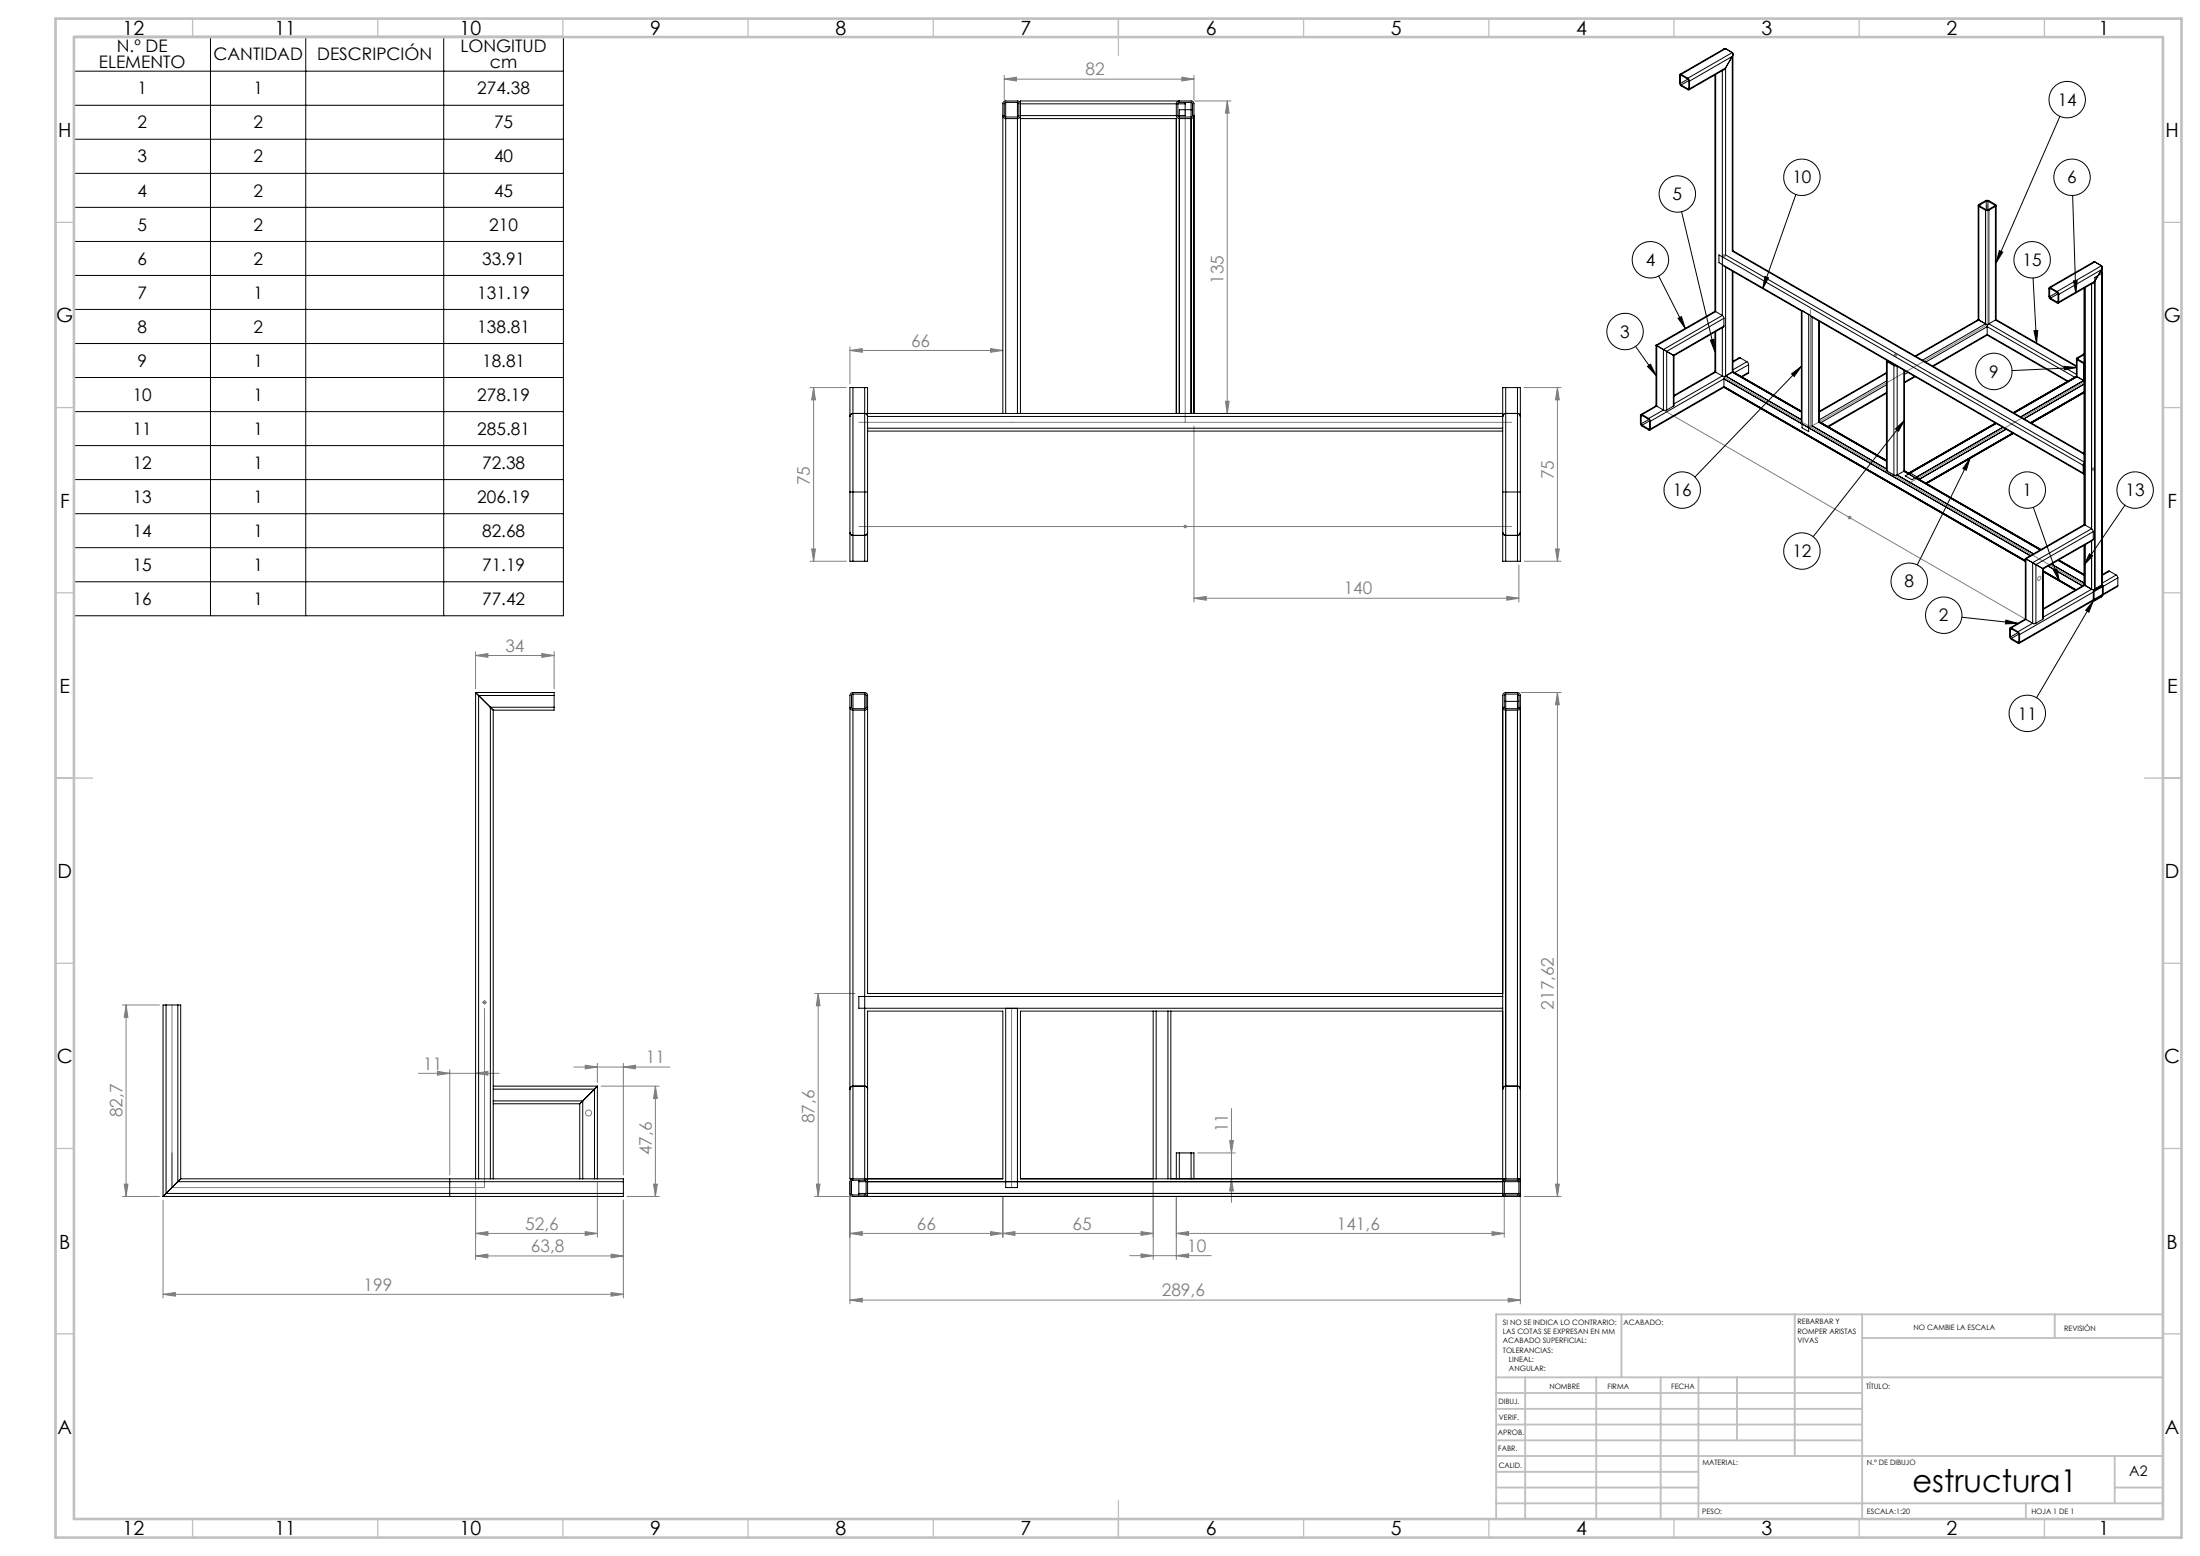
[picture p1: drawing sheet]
<svg xmlns="http://www.w3.org/2000/svg" width="594mm" height="420mm" viewBox="0 0 594 420" stroke-linecap="round" stroke-linejoin="round" font-family="sans-serif">
<g fill="none" stroke="#808080" stroke-width=".27">
<path d="M271.1 21.4l3.3-.6v1.1zM271.1 20.3v6.7M271.1 21.4h51.3M319.1 20.8l3.3 .6-3.3 .5zM320 29.6v84.4M322.4 20.3v6.7M322.6 27.3h9.8M331.4 27.3l.5 3.2h-1zM331.4 27.3v84.3M536.5 55.5v32.1l-47.7 27.6v-31.6M465 69.1h1M465.1 68.7l.7 .7"/>
<path d="M465.5 68.6v1M465.8 68.7l-.7 .7M229.5 94.6l3.3-.5v1zM229.5 93.6v10M229.5 94.6h41.3M267.4 94.1l3.4 .5-3.4 .5zM511.3 95.8h1M511.4 95.5l.7 .7M511.8 95.3v1M512.1 95.5l-.7 .7M563 96.9v6.1l-47.7 27.5M218.7 104.6h9.8"/>
<path d="M219.7 104.6l.5 3.3h-1.1zM219.7 104.6v46.9M231.9 114h176.2M273.1 114h.1M322.4 115v47.5M330.9 108.3h1l-.5 3.3zM411.5 104.6h10M420.5 104.6l.5 3.3h-1zM420.5 104.6v46.9M449.5 110.9l99.8 57.6M465.5 101.8l99.7 57.5M498.9 139.7h1"/>
<path d="M499 139.4l.8 .7M499.4 139.2v1M499.8 139.4l-.8 .7M564.7 126.6h1M564.8 126.3l.7 .7M565.2 126.1v1.1M565.5 126.3l-.7 .7M218.7 151.5h9.8M219.1 148.2h1.1l-.5 3.3zM231.9 142.1h176.2M319.7 141.8l.7 .7M320 141.6v1"/>
<path d="M320.4 141.8l-.7 .7M410.1 152.5v10M411.5 151.5h10M420 148.2h1l-.5 3.3zM550.4 155.7l.3-.1a.61 .61 0 0 1 .3 .7 .61 .61 0 0 1-.6 .4l-.2-.4zM128.4 176.9l3.3-.5v1zM128.4 175.9v10M128.4 176.9h21.2M146.3 176.4l3.3 .5-3.3 .5zM149.6 175.9v10M322.4 161.5l3.3-.5v1zM322.4 161.5h87.7"/>
<path d="M406.8 161l3.3 .5-3.3 .5zM410.7 186.9h10.8M420.5 186.9l.5 3.3h-1zM420.5 186.9v136.1M33.1 271.3h9.9M34 271.3l.5 3.3h-1zM34 271.3v51.7M46.4 271.3v49.3h84.4v-48.4M130.3 270.6h1M130.5 270.2l.7 .7M130.8 270.1v1M131.2 270.2l-.7 .7"/>
<path d="M219.9 268.2h11M220.9 268.2l.5 3.3h-1zM220.9 268.2v54.8M273.1 272.2v48.4M113 289.7h21.8M118.1 289.2l3.3 .5-3.3 .5zM121.4 288.7v28.5M128.4 289.7l3.3-.5v1zM154.9 288h25.9M158 287.5l3.3 .5-3.3 .5zM161.3 287v5.2M162.3 293.2h15.7"/>
<path d="M168.3 288l3.3-.5v1zM168.3 287v30.2M177 293.2l.5 3.3h-1zM177 293.2v29.8M332.5 299.2v25.3M33.5 319.6h1l-.5 3.4zM128.4 319.2v20.8M161.3 319.2v14.8M176.5 319.6h1l-.5 3.4zM220.4 319.6h1l-.5 3.4zM229.5 319.2v32.7M311.4 319.2v20.8"/>
<path d="M323.4 311.2h10.1M332 307.9h1l-.5 3.3zM332.5 318.2l.5 3.3h-1zM406.2 319.2v14.8M410.5 319.2v32.7M420 319.6h1l-.5 3.4zM33.1 323h9.9M44 323.9v26.5M128.4 339l3.3-.5v1zM128.4 339h39.9M128.4 332.9l3.3-.5v1.1zM128.4 332.9h32.9"/>
<path d="M158 332.4l3.3 .5-3.3 .6zM165 338.5l3.3 .5-3.3 .5zM168.3 323.9v26.5M169.3 323h8.7M219.9 323h9.4M229.5 332.9l3.3-.5v1.1zM229.5 332.9h81.9M267.4 332.4l3.4 .5-3.4 .6zM270.8 332.9l3.2-.5v1.1zM270.8 323.2v10.8M305 338.9h22M308.1 338.4l3.3 .5-3.3 .6z"/>
<path d="M308.1 332.4l3.3 .5-3.3 .6zM317.6 338.9l3.3-.5v1.1zM317.6 332.9l3.3-.5v1.1zM317.6 332.9h88.6M317.6 323.2v16.8M402.8 332.4l3.4 .5-3.4 .6zM411.5 323h10M44 349.4l3.3-.5v1zM44 349.4h124.3M165 348.9l3.3 .5-3.3 .5zM229.5 350.9l3.3-.5v1.1zM229.5 350.9h181"/>
<path d="M407.2 350.4l3.3 .5-3.3 .6z"/>
<circle cx="158.9" cy="300.4" r=".81"/>
</g>
<g fill="none" stroke="#000" stroke-width=".27">
<path d="M19.9 9.8h132.2v156.4h-132.2zM19.9 19.2h132.2M56.8 9.8v156.4M82.5 9.8v156.4M119.8 9.8v156.4M19.9 28.4h132.2M19.9 37.6h132.2M556.2 31.4l-17.2 39.5M19.9 46.8h132.2M19.9 56h132.2M454 57.1l9 37.8M484.9 52.5l-9 25.4"/>
<path d="M559.6 52.8l.9 26.3M19.9 65.2h132.2M19.9 74.3h132.2M447.9 74.5l7.1 14.1M476.5 74.6l1 .4-1.6 2.9zM539.8 67.6l.9 .5-1.7 2.8zM548.9 75l1 17.6M559.9 75.8h.9l-.3 3.3zM19.9 83.5h132.2M19.9 92.7h132.2M441.6 93.5l5.5 7.8M444.8 98.9l.8-.6 1.5 3z"/>
<path d="M453.1 85.9l.9-.4 1 3.1zM461.8 91.8l1-.2 .2 3.3zM486.4 98.9l-28.8 29.8M549.2 89.3l1-.1-.3 3.4zM557.3 98.9l3.3 .3-3.2 .7zM560.6 99.2l-17.4 .8M19.9 101.9h132.2M19.9 111.1h132.2M483.7 100.9l2.7-2-2 2.7zM511.8 115.8l2.4-2.3-1.6 2.9zM514.2 113.5l-24.7 31.4M19.9 120.3h132.2"/>
<path d="M19.9 129.5h132.2M19.9 138.7h132.2M531.9 123.8l-14.2 28.7M531.9 123.8l-1 3.1-.9-.4zM549 136.9l7 19.9M573.7 136.4l-10.9 16.1M19.9 147.8h132.2M19.9 157h132.2M554.4 153.9l1-.4 .6 3.3zM564.2 149.5l.8 .5-2.2 2.5zM529.7 166.6l15.1 1.7M541.6 167.4l3.2 .9-3.3 .1z"/>
<path d="M565.2 162.2l-15.3 26.1M565.2 162.2l-1.2 3.1-.9-.6z"/>
<circle cx="558.1" cy="26.9" r="4.9"/>
<circle cx="452.9" cy="52.4" r="4.9"/>
<circle cx="486.5" cy="47.9" r="4.9"/>
<circle cx="559.4" cy="47.8" r="4.9"/>
<circle cx="445.6" cy="70.1" r="4.9"/>
<circle cx="548.7" cy="70.1" r="4.9"/>
<circle cx="438.8" cy="89.5" r="4.9"/>
<circle cx="538.3" cy="100.3" r="4.9"/>
<circle cx="454.2" cy="132.3" r="4.9"/>
<circle cx="547.4" cy="132.3" r="4.9"/>
<circle cx="576.5" cy="132.3" r="4.9"/>
<circle cx="486.5" cy="148.8" r="4.9"/>
<circle cx="515.5" cy="156.9" r="4.9"/>
<circle cx="524.8" cy="166.1" r="4.9"/>
<circle cx="547.4" cy="192.6" r="4.9"/>
</g>
<g fill="none" stroke="#c0c0c0" stroke-width=".35">
<path d="M52 5v5M102 5v5M152 5v5M202 5v5M252 5v5M302 5v10M352 5v5M402 5v5M452 5v5M502 5v5M552 5v5M15 60h5"/>
<path d="M584 60h5M15 110h5M584 110h5M15 160h5M584 160h5M15 210h10M579 210h10M15 260h5M584 260h5M15 310h5M584 310h5M15 360h5"/>
<path d="M584 360h5M52 410v5M102 410v5M152 410v5M202 410v5M252 410v5M302 405v10M352 410v5M402 410v5M452 410v5M502 410v5M552 410v5"/>
</g>
<g fill="none" stroke="#c0c0c0" stroke-width=".5">
<path d="M437.8 354.8v17M484.6 354.8v38.2M502.8 354.8v55.2M554.8 354.8v6.4M584 354.8h-180v55.2M404 371.8h180M404 376h98.8M411.8 371.8v38.2M431 371.8v38.2M448.4 371.8v38.2M458.6 371.8v38.2M469 371.8v17"/>
<path d="M502.8 361.2h81.2M404 388.8h98.8M404 384.5h98.8M404 380.3h98.8M404 397.3h54.6M404 393h180M571 393v12.8M404 405.8h180M404 401.5h54.6M547 405.8v4.2M571 401.5h13"/>
</g>
<path d="M15 5h574v410h-574zM20 10h564v400h-564z" fill="none" stroke="#c0c0c0" stroke-width=".7"/>
<g fill="#808080">
<path d="M158 332.4l3.3 .5-3.3 .6zM128.4 332.9l3.3-.5v1.1zM146.3 176.4l3.3 .5-3.3 .5zM128.4 176.9l3.3-.5v1zM168.3 288l3.3-.5v1zM158 287.5l3.3 .5-3.3 .5zM319.1 20.8l3.3 .6-3.3 .5zM271.1 21.4l3.3-.6v1.1z"/>
<path d="M229.5 350.9l3.3-.5v1.1zM407.2 350.4l3.3 .5-3.3 .6zM229.5 332.9l3.3-.5v1.1zM267.4 332.4l3.4 .5-3.4 .6zM270.8 332.9l3.2-.5v1.1zM308.1 332.4l3.3 .5-3.3 .6zM44 349.4l3.3-.5v1zM165 348.9l3.3 .5-3.3 .5zM128.4 339l3.3-.5v1zM165 338.5l3.3 .5-3.3 .5zM118.1 289.2l3.3 .5-3.3 .5zM128.4 289.7l3.3-.5v1zM229.5 94.6l3.3-.5v1zM267.4 94.1l3.4 .5-3.4 .5z"/>
<path d="M420 319.6h1l-.5 3.4zM420.5 186.9l.5 3.3h-1zM220.4 319.6h1l-.5 3.4zM220.9 268.2l.5 3.3h-1zM176.5 319.6h1l-.5 3.4zM177 293.2l.5 3.3h-1zM420 148.2h1l-.5 3.3zM420.5 104.6l.5 3.3h-1z"/>
<path d="M332.5 318.2l.5 3.3h-1zM332 307.9h1l-.5 3.3z"/>
<path d="M34 271.3l.5 3.3h-1zM33.5 319.6h1l-.5 3.4zM219.7 104.6l.5 3.3h-1.1zM219.1 148.2h1.1l-.5 3.3z"/>
<path d="M331.4 27.3l.5 3.2h-1zM330.9 108.3h1l-.5 3.3z"/>
<path d="M317.6 332.9l3.3-.5v1.1zM402.8 332.4l3.4 .5-3.4 .6zM322.4 161.5l3.3-.5v1zM406.8 161l3.3 .5-3.3 .5z"/>
<path d="M308.1 338.4l3.3 .5-3.3 .6zM317.6 338.9l3.3-.5v1.1z"/>
</g>
<path d="M539.8 67.6l.9 .5-1.7 2.8zM559.9 75.8h.9l-.3 3.3zM549.2 89.3l1-.1-.3 3.4zM557.3 98.9l3.3 .3-3.2 .7zM564.2 149.5l.8 .5-2.2 2.5zM565.2 162.2l-1.2 3.1-.9-.6zM554.4 153.9l1-.4 .6 3.3zM541.6 167.4l3.2 .9-3.3 .1zM531.9 123.8l-1 3.1-.9-.4zM511.8 115.8l2.4-2.3-1.6 2.9zM483.7 100.9l2.7-2-2 2.7zM444.8 98.9l.8-.6 1.5 3zM461.8 91.8l1-.2 .2 3.3zM453.1 85.9l.9-.4 1 3.1zM476.5 74.6l1 .4-1.6 2.9z" fill="#000"/>
<g fill="none" stroke="#000" stroke-width=".27">
<path d="M465 19.1v66M465.9 18.3l-.4 .5-9.5 5.5M465.9 13.1l-.4 .1-11.9 6.9M465.9 18.3l-9.7 5.7M465.9 13.1l-12 7M465.9 13.1l1.8 1.1M465.9 18.3v50.5l96.9 55.9M467.7 14.2l.2 .2-.2 .8M467.7 15.2l-11.5 6.7M467.7 14.2l-12 6.9M467.7 15.2l-1.8 3.1M467.7 15.2v52.6l95.1 54.8"/>
<path d="M467.9 14.6v53.1l94.9 54.7M270.8 31.2l.1 .5 .6 .3M271.5 27.6l-.4 .4v3.3l.4 .3M271.5 27.6v4M271.5 32v79.6M271.5 32h3.2M271.5 27.6h3.2M271.5 31.6h3.2M274.7 27.6l.4 .4v3.3l-.4 .3M274.7 27.6v4M274.7 32v79.6M275.5 28v-.7h46.2l.6 .4 .1 83.9"/>
<path d="M275.5 28l-.3-.6-.4-.1h-3.4l-.6 .6v83.7M275.5 31.2l-.3 .6-.5 .2M275.5 31.2v.8M275.5 32h42.1v79.6M275.5 28v3.2M275.5 32v79.6M275.5 28h42.1M275.5 31.2h42.1M317.6 31.2l.3 .6 .5 .2M317.6 28v3.2M318 31.2l.4 .4M318 28v3.2"/>
<path d="M318 28h2M318.4 27.3l-.5 .1-.3 .6M318.4 32v79.6M318.4 32h3.2M318.4 31.6h3.2M320 27.6v.4M320 28v3.2h-2M321.6 27.6h-3.3l-.3 .4M321.6 27.6l.4 .4v3.3l-.4 .3M321.6 27.6v4M321.6 32v79.6M322 29.6h-3.6v2"/>
<path d="M322.4 31.2l-.2 .5-.6 .3M453.7 22.5l.2 .4M453.7 20.5v2M453.9 20.1l-.4 .1 .1 2.7 2.2 1.4h.3l.1-.3M453.9 20.3l-.2 .2M453.9 20.1l1.8 1M453.9 20.3l1.8 1.1M453.9 22.9l1.8 1.1M455.7 21.1l.5 .8M455.7 21.4l.3 .3M455.7 21.4l-2 1.1M456 23.8l-.3 .2"/>
<path d="M456 21.7v2.1M456 21.7l-2.1 1.2M456.2 21.9v2.1M463 20.2v63.8M463.2 20.1v64M534.1 55.5v30.8M534.3 55.7l-.2-.2 .2-.3 2.1-1.1 .6 .1 1.8 1 .2 .2-.2 .3M534.3 55.7l1.8 1M534.3 55.7v30.7M534.5 55.3v.3M534.5 55.6l1.8 1M536.1 56.7h.9"/>
<path d="M536.1 56.7v30.7M536.3 54.3h.5M536.3 56.6h.5M536.3 54.3l-1.8 1M536.3 54.3v2.3M536.8 54.3l1.8 1M536.8 54.3v2.3M537 56.7v30.7M538.6 55.3v.3M538.6 55.6l-1.8 1M538.8 55.7l-1.8 1M538.8 55.7v30.7"/>
<path d="M539 55.5v30.8M465.5 71.9l20.9 12v29.9M465.9 72.2v29.3M467.7 73.2v27.3M467.9 73.3v27l-.2 .2M553.4 78v2.1M553.6 77.6h-.3l-.1 .2v2.5l.3 .4 1.9 1.1h.3l.2-.3M553.6 77.9l-.2 .1M553.6 77.6l1.8 1.1M553.6 77.9l1.8 1M555.4 78.7l.5 .8M555.4 78.9l.3 .4"/>
<path d="M555.4 78.9l-2 1.2M555.7 79.3v2.1M555.7 79.3l-2.1 1.2M555.9 79.5v2M562.8 77.8v63.8M562.9 77.7v64M564.7 76.6v66.1M565.6 75.9l-.4 .5-9.5 5.4M565.6 70.7h-.4l-11.9 6.9M565.6 75.9l-9.7 5.6M565.6 70.7l-12 6.9M565.6 70.7l1.8 1"/>
<path d="M567.4 71.7l.2 .3-.2 .8M567.4 72.8l-11.5 6.7M567.4 71.7l-12 7M567.4 72.8l-1.8 3.1M567.4 72.8v85.2M567.6 72.2v85.5l-.2 .3M567.6 73.6l-2 1.3v84.1M447.1 93.2l.2 .1M447.1 93.2v16.2l.2 .2M447.3 93.3l1.8 1.1M447.3 93.3v16.3M449.1 94.4l.9 .4"/>
<path d="M449.1 94.4v16.3M450 94.8l1.8 1.1M450 94.8v15.9M451.8 95.9l.2 .1M451.8 95.9v13.7M452 96v13.5l-.2 .1M463 89.6v10.6l.2 .3M463.2 84.1h-.3l-15.8 9.1M463.2 84.1l-15.9 9.2M463.2 84.1l1.8 1M463.2 89.5v11M465 85.1l.5 .8"/>
<path d="M465 85.1l-15.9 9.3M465 88.5v13M465.5 88l-.1 .2-13.4 7.8M465.5 85.9v2.1M465.5 85.9l-15.5 8.9M465.5 88l-13.7 7.9M469.9 96.6h-.4l-1.6 .9M469.9 96.6l1.8 1M469.9 96.6l-2 1.1M471.7 97.6l.4 .8M471.7 97.6l-3.8 2.2M472.1 98.4v2.1"/>
<path d="M472.1 98.4l-3.8 2.2M486.6 83.9h.1M486.6 83.9v31.6l1.8 1v-31.6M486.6 83.9l1.8 1M488.4 84.9h.1M488.8 85.4l73.8 42.6M489.3 85.6v29.4l20 11.6M491 86.7v27.2l18.3 10.6M491.2 86.8v27l18.1 10.5M509.3 97.4v29.5l.3 .3M509.4 97.2l.2 .4M509.6 97.6l1.8 1.1"/>
<path d="M509.6 97.6v29.6M509.7 97.4l.1 .1M509.8 97.5l1.8 1M509.8 97.5h.1M511.4 98.7l.6 .1M511.4 98.7v29.5M511.6 98.5l.1 .1M511.6 98.5h.1M512.2 98.9v29.3M514 99.9v27.3M534.1 86.3l.2 .1M534.1 86.3l-17 9.8"/>
<path d="M534.3 86.4l1.8 1M534.3 86.4l-17 9.8M536.1 87.4l.6 .4zM536.1 87.4l-17 9.8M536.5 90.3l.1 .2 21.6 12.5M536.5 88.2v2.1M536.5 88.2l-16.5 9.5M536.5 90.3l-14.7 8.5M536.5 88.2l23.7 13.6M536.5 90.3l21.9 12.6M536.6 90.4l-14.6 8.5M537 87.4l-.5 .8"/>
<path d="M537 87.4l23.6 13.7M538.8 86.4l.3-.1 21.5 12.5M538.8 86.4l-1.8 1M538.8 86.4l21.8 12.6M553.4 80.1l.2 .4M553.6 80.5l1.8 1M555.7 81.4l-.3 .1M560.6 96.9v4.7M560.8 97.1l1.8 1.1M560.8 97.1v4.6M561 96.7v.3M561 97l1.8 .9"/>
<path d="M562.6 98.2h.2M562.6 98.2v4.5M562.8 95.5l-2.1 1.2 .1 .4M562.8 95.7l-1.8 1M230.3 104.6h-.8v46.9h.8M230.3 104.6v46.9M230.3 104.6h3.2M233.5 104.6h.7v7M233.5 111.6l.6 .3 .1 .5M233.5 104.6v46.9M234.2 112.4v39.1h-.7M234.2 116.4h171.5"/>
<path d="M234.2 112.4h171.5M234.2 115.6h171.5M405.7 112.4v39.1h.8M405.7 111.6h-175.4l-.5 .2-.3 .6M405.7 112.4l.2-.5 .6-.3h3.4l.4 .3 .2 .5M405.7 111.6v.8M406.5 104.6h-.8v7M406.5 104.6v46.9M406.5 104.6h3.2M409.7 104.6h.8v7.8M409.7 104.6v46.9M410.5 112.4v39.1h-.8"/>
<path d="M443.1 114.4l.3 .4M443.1 112.3v2.1M443.4 111.9l-.3-.1-.2 .3 .2 2.6 2.1 1.4 .4-.1v-.2M443.4 112.2l-.3 .1M443.4 111.9l1.8 1M443.4 112.2l1.8 1M443.4 114.8l1.8 1M445.2 112.9l.4 .8M445.2 113.2l.2 .4M445.2 113.2l-2.1 1.2M445.4 115.7l-.2 .1M445.4 113.6v2.1"/>
<path d="M445.4 113.6l-2 1.2M445.6 113.7v2.1M447.2 109.5l-4.1 2.4M447.3 109.6l1.8 1.1M447.3 109.6l-3.9 2.3M449.1 110.7h.9M449.1 110.7l-3.9 2.2M451.8 109.6l-1.8 1.1M463.1 100.3l-11.1 6.4M463.2 100.5l1.8 1M463.2 100.5l-11.2 6.4M465 101.5h.9"/>
<path d="M465 101.5l-13 7.5M465.5 104.3l.1 .3 81.2 46.9-81.3-47-20 11.6M465.5 102.3v2M465.5 102.3l-19.9 11.4M465.5 104.3l-19.9 11.5M465.5 102.3l82.6 47.7M465.5 104.3l81.3 47M465.9 101.5l-.4 .8M465.9 101.5l20.5 11.8M467.7 100.5l-1.8 1M467.7 100.5l18.7 10.7M467.9 100.3l18.5 10.7"/>
<path d="M468 100.4l-.3 .1M472.1 100.5l-.1 .3-1.7 1M472.1 100.5l-2 1.2M509.3 102.9l-18.1 10.4M509.3 106.2l-15.6 9M509.3 100.6l-18.1 10.4M509.3 103.9l-17.6 10.2M509.3 106l-15.8 9.1M509.3 100.8l-18.1 10.4M514.2 100v27l-.2 .2M515.1 100.6l-.9 .5M516.9 101.6l-2.7 1.5"/>
<path d="M517.1 101.7l-2.9 1.6M538.8 114.2l-23.5 13.5-1.1-.6M538.9 114.3l-24.5 14.2 1.8 1 24.5-14.2M541.6 115.9l-23.4 13.5M543.4 116.9l-23.4 13.5M543.6 117l-23.4 13.5M560.6 101.6l.2 .1M560.6 101.6l-17 9.8M560.8 101.7l1.8 1M560.8 101.7l-17 9.8M562.6 102.7l.2 .1M562.6 102.7l-17 9.8"/>
<path d="M562.8 106l-14.3 8.2M562.8 103.7l-16.3 9.3M562.8 105.7l-14.5 8.4M229.5 132.8h4.7M405.7 132.8h4.8M509.6 127.2l1.8 1M511.4 128.2h.8M512.2 128.2l36.8 21.3M514 127.2l-1.8 1M514 127.2l36.8 21.2M515.4 127.7l2.2 1 .4 .5M517.7 129.1l33.3 19.2"/>
<path d="M562.5 127.7l.3 .3M562.5 125.6v2.1M562.5 125.6l-98.4-56.8v2.1l98.4 56.8M562.7 127.5l.1 .2M562.7 127.5l.1 .1M562.7 125.5h.1M562.8 125l-.3 .6M562.8 125.3l-.1 .2M229.5 143.7l.3 .6 .5 .2h3.4l.4-.3 .1-.5M230.3 151.5h3.2M405.7 143.7l.3 .6 .5 .2h3.4l.4-.3 .2-.5M406.5 151.5h3.2"/>
<path d="M546.8 150.8l.2 .1M546.8 150.8v16.2l.2 .2M547 150.9l1.8 1M547 150.9v16.3M548.8 151.9l.9 .5M548.8 151.9v16.3M549.7 152.4l1.8 1M549.7 152.4v15.8M551.5 153.4l.2 .1M551.5 153.4v13.8M551.7 153.5v13.4l-.2 .3M551.7 154.3l8.6 5"/>
<path d="M551.7 154.1l8.8 5.1M553 152.8l9.3 5.4M553.9 152.3l8.9 5.1M555.7 151.3l7.1 4M555.9 151.1l6.9 4M562.8 157.6l-.3 .4M562.8 147.2v10.7l.1 .1M562.8 157.9l-11.1 6.4M562.9 141.7l-.3-.1-15.8 9.2M562.9 158l1.8 1M562.9 141.7l-15.9 9.2M562.9 141.7l1.8 1"/>
<path d="M562.9 158l-11.2 6.5M562.9 147.1v10.9M564.7 159h.9M564.7 142.7l.5 .8M564.7 142.7l-15.9 9.2M564.7 159l-13 7.6M564.7 146v13M565.2 145.6l-.2 .3-13.3 7.6M565.2 143.5l-15.5 8.9M565.2 143.5v2.1M565.2 145.6l-13.7 7.8M567.4 158l.5 .2-.1 2.5-.4 .4-2 1.1-.2-.2v-2.4l.4-.6"/>
<path d="M567.4 158l-1.8 1M567.6 157.9l.1 .1M569.6 154.2l-.3-.1-1.7 1M569.6 154.2l1.8 1M569.6 154.2l-2 1.1M571.4 155.2l.4 .8M571.4 155.2l-3.8 2.2M571.8 158.1l-.1 .2-3.9 2.3M571.8 156l-26.5 15.3M571.8 158.1l-26.5 15.3M571.8 156v2.1M542.8 171.9l.3 .4"/>
<path d="M542.8 169.9v2M543.1 169.5l-.3-.1-.2 .2 .1 2.6 2.3 1.5 .3-.3M543.1 169.7l-.3 .2M543.1 169.5l1.8 1M543.1 169.7l1.8 1.1M543.1 172.3l1.8 1.1M544.9 170.5l.4 .8M544.9 170.8l.2 .4M544.9 170.8l-2.1 1.1M545.1 173.2l-.2 .2M545.1 171.2v2M545.1 171.2l-2 1.1"/>
<path d="M545.3 171.3v2.1M546.9 167.1l-4.2 2.4M547 167.2l1.8 1M547 167.2l-3.9 2.3M548.8 168.2h.9M548.8 168.2l-3.9 2.3M551.5 167.2l-1.8 1M565.3 162.2l-20.1 11.5M565.6 161.9h.1M567.4 160.8h.1M567.4 160.8l.3-.3-.1-2.3-2.2 1.4v2.3h.2M567.4 160.8l-1.8 1.1"/>
<path d="M128.4 186.9h21.2v.8M128.4 186.9l.8 .8M128.4 186.9v131.3M129.2 187.7h20.4M129.2 187.7l3.2 3.2M129.2 187.7v130.5M132.4 190.9l.8 .8M132.4 190.9h17.2M132.4 190.9v127.3M133.2 191.7v101.5M149.6 190.9v.8h-16.4M149.6 187.7v3.2"/>
<path d="M229.5 190.9l.3 .6 .5 .2M230.3 187.3l-.4 .3v3.4l.4 .3M230.3 191.7h3.2M230.3 191.3h3.2M230.3 187.3h3.2M230.3 187.3v4M230.3 191.7v126.5M233.5 187.3l.4 .4v3.3l-.4 .3M233.5 187.3v4M233.5 191.7v126.5M234.2 190.9l-.1 .5-.6 .3M405.7 190.9l.3 .6 .5 .2"/>
<path d="M406.2 189.3h3.9M406.5 187.3l-.3 .3v3.4l.3 .3M406.5 191.7h3.2M406.5 191.3h3.2M406.5 187.3h3.2M406.5 187.3v4M406.5 191.7v126.5M409.7 187.3l.4 .4v3.3l-.4 .3M409.7 187.3v4M409.7 191.7v126.5M410.5 190.9l-.2 .5-.6 .3M44.8 271.3h-.8v51.7"/>
<path d="M44.8 271.3v50.8M44.8 271.3h3.2M48 271.3h.8v46.9M48 271.3v47.7M234.2 272.9h36.6v45.3h-36.6zM271.5 272.2v48.4h3.2v-48.4M311.4 272.9h.8M311.4 272.9h-35.9v45.3h35.9M311.4 272.9v45.3M312.2 272.9v45.3M312.2 272.9h3.1M315.3 272.9h.8"/>
<path d="M315.3 272.9v45.3M316.1 272.9v45.3M316.1 272.9h89.6M405.7 268.2h-171.5v-80.6l-.1-.4-.6-.3-3.5 .1-.4 .3-.1 .4v130.5h.8M405.7 268.2v-80.5l.3-.6 .5-.2h3.2l.6 .3 .2 .4v130.6M405.7 272.2v.7M405.7 268.2v.8M405.7 269v3.2M405.7 272.9v45.3M405.7 269h-173.8v3.2h173.8M133.2 297.2v.7M133.2 293.2v.8"/>
<path d="M133.2 293.2h28.1M133.2 294v3.2M133.2 297.9v20.3M133.2 297.9h23.3M133.2 297.2h24.1M133.2 294h27.3M156.5 297.9v20.3M157.3 297.2l-.8 .7M157.3 297.2v21M160.5 294l-3.2 3.2M160.5 294v24.2M161.3 293.2l-.8 .8"/>
<path d="M161.3 293.2v25M229.5 294l.1-.5 .6-.3h3.4l.5 .3 .1 .5M405.7 294l.2-.5 .5-.3h3.4l.6 .3 .1 .5M48 319h120.3M48 319l-3.2 3.1M48.8 318.2l-.8 .8M48.8 318.2h79.6M121.4 318.2v4.8M128.4 318.2h.8M129.2 318.2h3.2M132.4 318.2h.8M133.2 318.2h23.3"/>
<path d="M156.5 318.2h.8M157.3 318.2h3.2M160.5 318.2h.8M161.3 318.2h7v.8M168.3 319v3.1M230.3 318.2l-.5 .2-.3 .6v3.3a.73 .73 0 0 0 .8 .7h180.2v-.9M230.3 318.2h3.2M231.9 318.6v.4M231.9 319h2M231.9 319v3.1M233.5 318.2l.6 .3 .1 .5M233.5 318.2h.7"/>
<path d="M233.9 319l-.4-.4-3.5 .1-.1 3.6 .4 .3h3.2l.4-.5M233.9 319v3.1M234.2 318.2v.8M234.2 319v3.1M234.2 319h171.5M311.4 318.2h.8M312.2 318.2h3.1M315.3 318.2h.8M316.1 318.2h89.6M318.4 311.2h-.8v7M318.4 311.2v7M318.4 311.2h3.2"/>
<path d="M321.6 311.2h.8v7M321.6 311.2v7M405.7 318.2v.8M405.7 318.2h.8M405.7 319v3.1M406.2 319l.3-.4h3.3l.3 .4M406.2 319v3.1M406.2 319h3.9M406.5 318.2l-.5 .2-.3 .6M406.5 318.2h3.2M409.7 318.2l.6 .3 .2 .5M409.7 318.2h.8"/>
<path d="M410.1 319v3.1M410.5 318.2v.8M410.5 319v3.1M44.8 322.1l-.8 .9M44.8 322.1h123.5M168.3 322.1v.9h-124.3M231.9 322.1v.5M231.9 322.1h2M234.2 322.1l-.1 .6-.6 .3M234.2 322.1v.9M234.2 322.1h171.5M405.7 322.1l.1 .2a.73 .73 0 0 0 .7 .7"/>
<path d="M405.7 322.1v.9M406.2 322.1l.3 .5h3.2l.4-.5M406.2 322.1h3.9M410.5 322.1l-.2 .6-.6 .3"/>
</g>
<text font-size="8.5" x="516.4" y="402.7">estructura1</text>
<g font-size="5.3">
<text x="33.1" y="9.4">12</text>
<text x="74.1" y="9.4">11</text>
<text x="124.1" y="9.4">10</text>
<text x="175.6" y="9.4">9</text>
<text x="225.6" y="9.4">8</text>
<text x="275.6" y="9.4">7</text>
<text x="325.6" y="9.4">6</text>
<text x="375.6" y="9.4">5</text>
<text x="425.6" y="9.4">4</text>
<text x="475.6" y="9.4">3</text>
<text x="525.6" y="9.4">2</text>
<text x="566.6" y="9.4">1</text>
<text x="15.7" y="36.9">H</text>
<text x="584.7" y="36.9">H</text>
<text x="15.2" y="87">G</text>
<text x="584.2" y="87">G</text>
<text x="16.2" y="137">F</text>
<text x="585.2" y="137">F</text>
<text x="16.1" y="187">E</text>
<text x="585.1" y="187">E</text>
<text x="15.5" y="237">D</text>
<text x="584.5" y="237">D</text>
<text x="15.4" y="287">C</text>
<text x="584.4" y="287">C</text>
<text x="16" y="337.1">B</text>
<text x="585" y="337.1">B</text>
<text x="15.5" y="386.9">A</text>
<text x="584.5" y="386.9">A</text>
<text x="33.1" y="414.4">12</text>
<text x="74.1" y="414.4">11</text>
<text x="124.1" y="414.4">10</text>
<text x="175.6" y="414.4">9</text>
<text x="225.6" y="414.4">8</text>
<text x="275.6" y="414.4">7</text>
<text x="325.6" y="414.4">6</text>
<text x="375.6" y="414.4">5</text>
<text x="425.6" y="414.4">4</text>
<text x="475.6" y="414.4">3</text>
<text x="525.6" y="414.4">2</text>
<text x="566.6" y="414.4">1</text>
</g>
<g font-size="4.7">
<text x="31.5" y="13.9">N.º DE</text>
<text x="57.6" y="16.2">CANTIDAD</text>
<text x="85.6" y="16.2">DESCRIPCIÓN</text>
<text x="124.3" y="13.9">LONGITUD</text>
<text x="26.7" y="18.5">ELEMENTO</text>
<text x="132.3" y="18.5">cm</text>
<text x="37.1" y="25.5">1</text>
<text x="68.4" y="25.5">1</text>
<text x="128.9" y="25.5">274.38</text>
<text x="555.6" y="28.6">14</text>
<text x="37.1" y="34.7">2</text>
<text x="68.4" y="34.7">2</text>
<text x="133.4" y="34.7">75</text>
<text x="37.1" y="43.9">3</text>
<text x="68.4" y="43.9">2</text>
<text x="133.4" y="43.9">40</text>
<text x="37.1" y="53">4</text>
<text x="68.4" y="53">2</text>
<text x="133.4" y="53">45</text>
<text x="483.9" y="49.5">10</text>
<text x="558.2" y="49.5">6</text>
<text x="451.6" y="54">5</text>
<text x="37.1" y="62.2">5</text>
<text x="68.4" y="62.2">2</text>
<text x="132.1" y="62.2">210</text>
<text x="37.1" y="71.4">6</text>
<text x="68.4" y="71.4">2</text>
<text x="130.2" y="71.4">33.91</text>
<text x="444.3" y="71.8">4</text>
<text x="546.1" y="71.8">15</text>
<text x="37.1" y="80.6">7</text>
<text x="68.4" y="80.6">1</text>
<text x="128.9" y="80.6">131.19</text>
<text x="37.1" y="89.8">8</text>
<text x="68.4" y="89.8">2</text>
<text x="128.9" y="89.8">138.81</text>
<text x="437.5" y="91.2">3</text>
<text x="37.1" y="99">9</text>
<text x="68.4" y="99">1</text>
<text x="130.2" y="99">18.81</text>
<text x="537.1" y="101.9">9</text>
<text x="35.8" y="108.2">10</text>
<text x="68.4" y="108.2">1</text>
<text x="128.9" y="108.2">278.19</text>
<text x="35.8" y="117.4">11</text>
<text x="68.4" y="117.4">1</text>
<text x="128.9" y="117.4">285.81</text>
<text x="35.8" y="126.6">12</text>
<text x="68.4" y="126.6">1</text>
<text x="130.2" y="126.6">72.38</text>
<text x="35.8" y="135.7">13</text>
<text x="68.4" y="135.7">1</text>
<text x="128.9" y="135.7">206.19</text>
<text x="451.6" y="134">16</text>
<text x="546.1" y="134">1</text>
<text x="573.9" y="134">13</text>
<text x="35.8" y="144.9">14</text>
<text x="68.4" y="144.9">1</text>
<text x="130.2" y="144.9">82.68</text>
<text x="35.8" y="154.1">15</text>
<text x="68.4" y="154.1">1</text>
<text x="130.2" y="154.1">71.19</text>
<text x="483.9" y="150.4">12</text>
<text x="514.2" y="158.6">8</text>
<text x="35.8" y="163.3">16</text>
<text x="68.4" y="163.3">1</text>
<text x="130.2" y="163.3">77.42</text>
<text x="523.5" y="167.7">2</text>
<text x="544.8" y="194.2">11</text>
</g>
<g font-size="4.7" fill="#808080">
<text x="293.1" y="20.3">82</text>
<text x="330.4" y="76.6" transform="rotate(-90 330.4 76.6)">135</text>
<text x="246" y="93.6">66</text>
<text x="218.7" y="131" transform="rotate(-90 218.7 131)">75</text>
<text x="419.5" y="129.4" transform="rotate(-90 419.5 129.4)">75</text>
<text x="362.8" y="160.5">140</text>
<text x="136.4" y="175.9">34</text>
<text x="419.5" y="272.5" transform="rotate(-90 419.5 272.5)">217,62</text>
<text x="174.4" y="287">11</text>
<text x="114.3" y="288.7">11</text>
<text x="33" y="301.6" transform="rotate(-90 33 301.6)">82,7</text>
<text x="219.9" y="303.2" transform="rotate(-90 219.9 303.2)">87,6</text>
<text x="331.5" y="305.7" transform="rotate(-90 331.5 305.7)">11</text>
<text x="176" y="311.9" transform="rotate(-90 176 311.9)">47,6</text>
<text x="141.8" y="331.9">52,6</text>
<text x="247.5" y="331.9">66</text>
<text x="289.6" y="331.9">65</text>
<text x="360.9" y="331.9">141,6</text>
<text x="143.3" y="338">63,8</text>
<text x="320.6" y="337.9">10</text>
<text x="98.2" y="348.3">199</text>
<text x="313.7" y="349.9">289,6</text>
</g>
<text font-size="3.9" x="574.9" y="398.5">A2</text>
<g font-size="2">
<text x="405.8" y="357.6">SI NO SE INDICA LO CONTRARIO:</text>
<text x="438.4" y="357.6">ACABADO:</text>
<text x="485.3" y="357.5">REBARBAR Y</text>
<text x="485.3" y="360">ROMPER ARISTAS</text>
<text x="516.6" y="359">NO CAMBIE LA ESCALA</text>
<text x="557.3" y="359.2">REVISIÓN</text>
<text x="405.8" y="360.1">LAS COTAS SE EXPRESAN EN MM</text>
<text x="405.8" y="362.6">ACABADO SUPERFICIAL:</text>
<text x="405.8" y="365.1">TOLERANCIAS:</text>
<text x="485.3" y="362.5">VIVAS</text>
<text x="407.4" y="367.6">LINEAL:</text>
<text x="407.4" y="370.1">ANGULAR:</text>
<text x="418.3" y="375">NOMBRE</text>
<text x="434" y="374.9">FIRMA</text>
<text x="451.2" y="374.9">FECHA</text>
<text x="503.9" y="374.9">TÍTULO:</text>
<text x="404.6" y="379.1">DIBUJ.</text>
<text x="404.7" y="383.3">VERIF.</text>
<text x="404.4" y="387.4">APROB.</text>
<text x="404.5" y="391.8">FABR.</text>
<text x="459.6" y="395.5">MATERIAL:</text>
<text x="504.1" y="395.5">N.º DE DIBUJO</text>
<text x="404.7" y="396.1">CALID.</text>
<text x="459.6" y="408.5">PESO:</text>
<text x="504.1" y="408.6">ESCALA:1:20</text>
<text x="548.5" y="408.6">HOJA 1 DE 1</text>
</g>
</svg>
